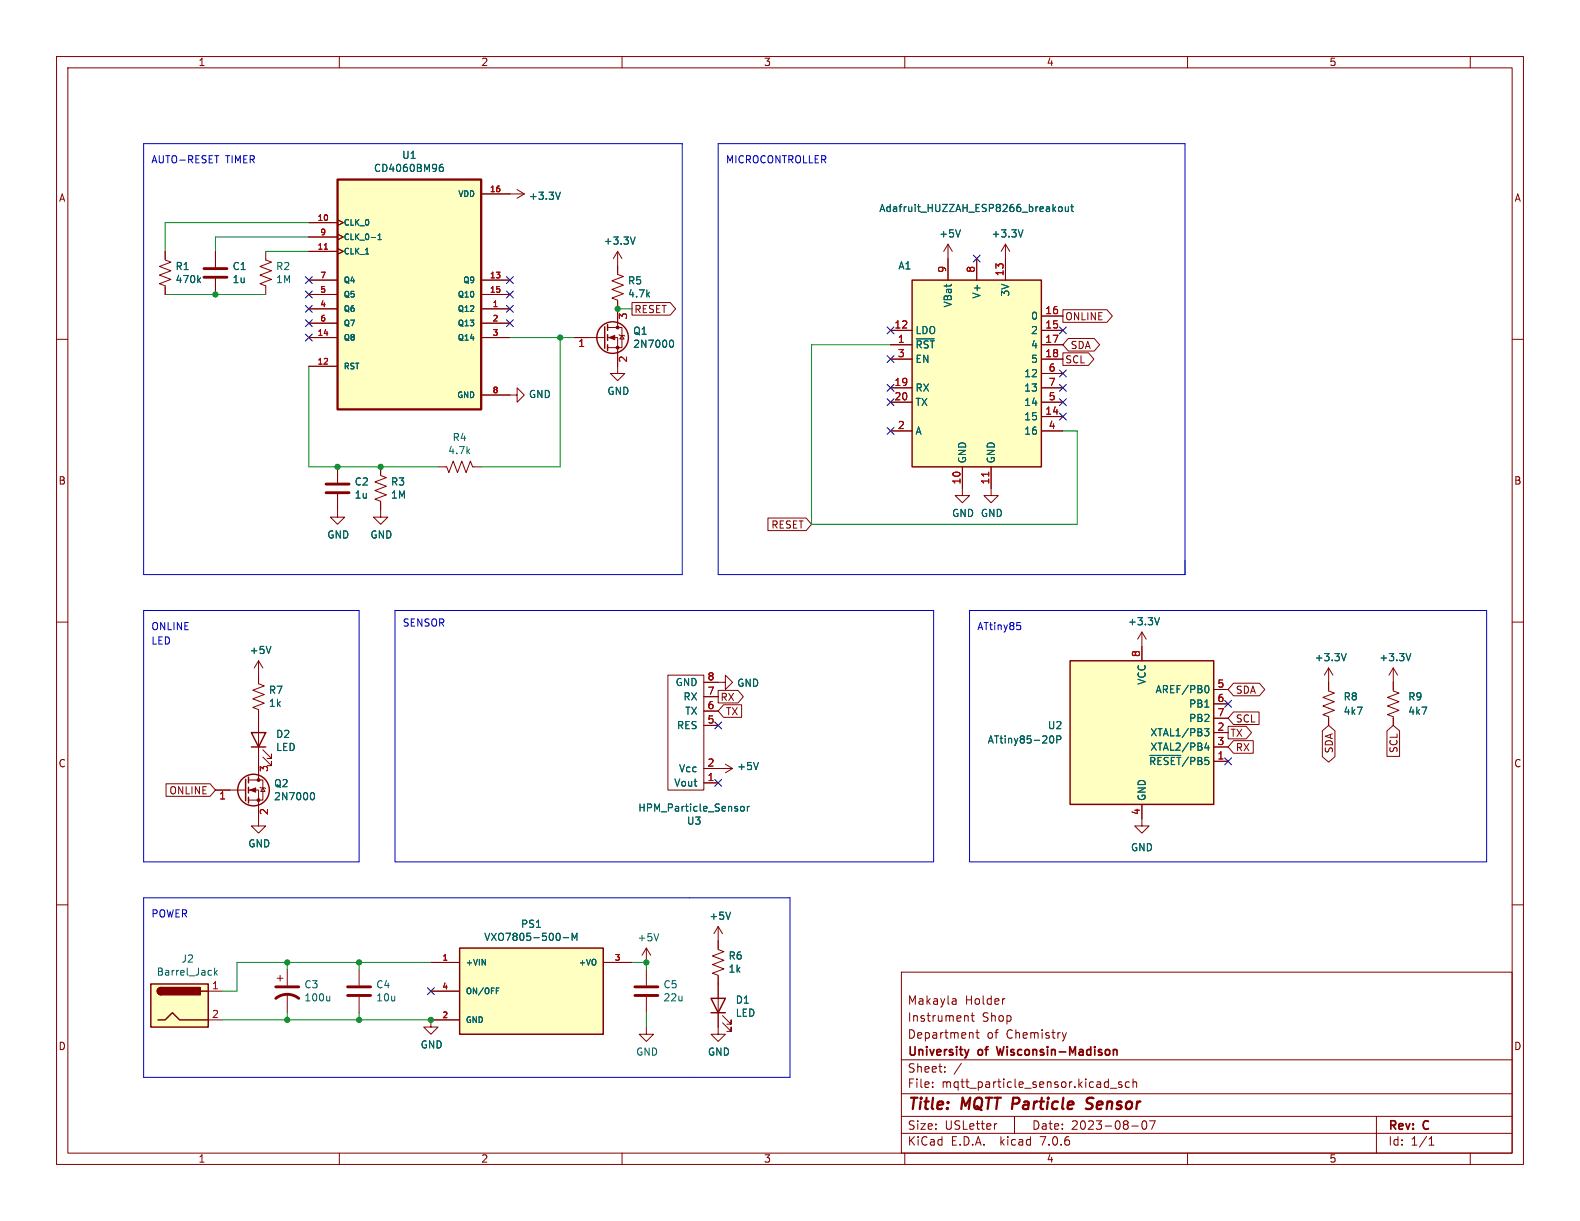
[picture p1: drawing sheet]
<svg xmlns="http://www.w3.org/2000/svg" width="279mm" height="216mm" viewBox="0 0 279 216" stroke-linecap="round" stroke-linejoin="round" font-family="sans-serif">
<g fill="none" stroke="#840000" stroke-width=".18">
<path d="M10 10h259.4v195.9h-259.4zM12 12h255.4v191.9h-255.4zM60 10v2M110 10v2M160 10v2M210 10v2M260 10v2M54.6 39.4h5.1M59.7 38.9l1 .5-1 .5M85.1 34.3h7.6M91.4 33.5l1.3 .8M92.7 34.3l-1.3 .8"/>
<path d="M10 60h2M29.2 44.5v1.5l1 .4-2 .7 2 .8-2 .7 2 .8-2 .8 1 .3v1.6M38.1 44.5v2.7M38.1 49.3v2.8M47 44.5v1.5l1 .4-2 .7 2 .8-2 .7 2 .8-2 .8 1 .3v1.6M54.6 59.7h5.1M54.6 54.6h5.1M54.6 44.5h5.1M54.6 49.5h5.1M54.6 52.1h5.1M54.6 57.2h5.1M54.6 41.9h5.1"/>
<path d="M59.7 43.9l1 .6-1 .5M59.7 41.4l1 .5-1 .5M85.1 59.7h5.1M85.1 54.6h5.1M85.1 49.5h5.1M85.1 52.1h5.1M85.1 57.2h5.1M101.6 59.7h5.3M107.4 59.7h1.8v6.3h1.3l-1.3 1.3-1.3-1.3h1.3M107.4 57.9h2.6v3.6h-2.6M109.2 44.5v4l1 .4-2 .8 2 .7-2 .8 2 .7-2 .8 1 .4v4.8M109.2 44.5l-.7 1.2"/>
<path d="M109.2 44.5l.8 1.2M109.5 59.2l.1 .1h.8l.1 .1M110 59.3l.4 .6h-.8zM111.8 53.5h6.7l1 1.1-1 1.1h-6.7zM157.5 58.4h3.8M167.6 43.2v6.3M167.6 43.2l-.7 1.3M167.6 43.2l.8 1.3M172.7 45.7v3.8M177.8 43.2v6.3M177.8 43.2l-.8 1.3M177.8 43.2l.8 1.3"/>
<path d="M184.1 58.4h3.9M184.1 55.9h3.9M188 54.8h7.7l1 1.1-1 1.1h-7.7zM188.9 59.8h4.6l.9 1.2-.9 1.1h-4.6l-.9-1.1zM267.4 60h2M54.6 64.8h5.1M85.1 69.9h6.3v-1.3l1.3 1.3-1.3 1.2v-1.2M157.5 61h3.8M157.5 63.5h3.8M157.5 68.6h3.8M157.5 76.2h3.8M157.5 71.1h3.8"/>
<path d="M184.1 61h3.9M184.1 73.7h3.9M184.1 63.5h3.9M184.1 68.6h3.9M184.1 76.2h3.9M184.1 71.1h3.9M184.1 66h3.9M188 62.4h4.5l.9 1.1-.9 1.1h-4.5zM59.7 87.4v4h1.3l-1.3 1.3-1.3-1.3h1.3M59.7 82.6v2.7M67.3 82.6v1.5l1 .4-2 .7 2 .8-2 .7 2 .8-2 .8 1 .3v2.8h1.3l-1.3 1.3-1.3-1.3h1.3M77.5 82.6h1.5l.4 1 .7-2.1 .8 2.1 .8-2.1 .7 2.1 .8-2.1 .4 1.1h1.5"/>
<path d="M135.8 91.6h6.8l.9 1.1-.9 1.1h-6.8zM170.2 82.6v5h1.2l-1.2 1.3-1.3-1.3h1.3M175.3 82.6v5h1.2l-1.2 1.3-1.3-1.3h1.3M10 110h2M45.7 116.8v4.1l1 .4-2 .7 2 .8-2 .8 2 .7-2 .8 1 .4v12.4M45.7 116.8l-.7 1.3M45.7 116.8l.8 1.3M118.1 119.4h6.4v20.3h-6.4zM201.9 111.8v5M201.9 111.8l-.7 1.2M201.9 111.8l.8 1.2M234.9 118.1v4.1l1.1 .4-2.1 .7 2.1 .8-2.1 .7 2.1 .8-2.1 .8 1 .3v1.6"/>
<path d="M234.9 118.1l-.7 1.3M234.9 118.1l.8 1.3M246.4 118.1v4.1l1 .4-2 .7 2 .8-2 .7 2 .8-2 .8 1 .3v1.6M246.4 118.1l-.8 1.3M246.4 118.1l.7 1.3M267.4 110h2M29.4 138.6h7.7l1 1.1-1 1.1h-7.7zM38.1 139.7h5.3M43.9 139.7h1.8v6.4h1.3l-1.3 1.2-1.3-1.2h1.3M43.9 137.9h2.6v3.6h-2.6M46 139.2l.1 .1h.8l.1 .1M46.5 139.3l.4 .7h-.8z"/>
<path d="M46.5 133.9l1.5 1.5v-.8v.8h-.8M46.5 132.6l1.5 1.5v-.7v.7h-.8M124.5 120.7h3.8v1.2l1.2-1.2-1.2-1.3v1.3M124.5 138.4h2.5M124.5 135.9h5M124.5 128.3h2.5M124.5 125.7h2.5M124.5 123.2h2.5M127 122.1h3.5l.9 1.1-.9 1.1h-3.5zM128 124.6h3.1v2.2h-3.1l-1-1.1zM128.3 135.1l1.2 .8M129.5 135.9l-1.2 .8"/>
<path d="M214.6 134.6h2.6M214.6 129.5h2.6M214.6 132.1h2.6M214.6 121.9h2.6M214.6 124.5h2.6M214.6 127h2.6M217.2 128.4h3.2l.9 1.1-.9 1.2h-3.2zM218.1 125.9h4.5v2.2h-4.5l-.9-1.1zM218.1 131h3.5v2.2h-3.5l-.9-1.1zM218.1 120.8h4.6l1 1.1-1 1.1h-4.6l-.9-1.1zM233.8 129.2l1.1-.9 1.2 .9v4.6l-1.2 1-1.1-1zM245.3 129.2l1.1-.9 1.1 .9v4.5h-2.2z"/>
<path d="M10 160h2M201.9 142.2v3.9h1.3l-1.3 1.2-1.2-1.2h1.2M267.4 160h2M36.8 175.3h2.6M49 173h1M49.5 172.5v1M50.8 171.5v2.7M50.8 175.8v3.3M63.5 171.5v2.7M63.5 176.3v2.8M76.2 170.2h5.1M76.2 175.3h5.1"/>
<path d="M106.7 170.2h5.1M114.3 167.6l-.8 1.3M114.3 167.6v2.6M114.3 171.5v2.7M114.3 176.3v2.8M114.3 167.6l.8 1.3M127 163.8v4.1l1 .4-2 .7 2 .8-2 .8 2 .7-2 .8 1 .4v10.4h1.3l-1.3 1.3-1.3-1.3h1.3M127 163.8l-.8 1.3M127 163.8l.8 1.3M127.8 179.6l1.5 1.5v-.8v.8h-.8M159.4 171.9h108v32h-108zM168.6 176.6l.4 .1 .1 .9"/>
<path d="M169.1 177.5l-.5 .1M169.1 176.9l-.5 .1M170.8 179.6l.3 .1 .1 .1v.8M171.7 179.6h.6M171.9 179.1v1.3l.4 .2M177.7 176.6l-.3 .1M36.8 180.3h2.6M81.3 180.3h-5.1v1.3h1.3l-1.3 1.3-1.3-1.3h1.3M114.3 181.6v1.3h1.3l-1.3 1.3-1.3-1.3h1.3M127.8 180.8l1.5 1.6v-.8v.8h-.8M159.4 197.4h108M159.4 193.4h108"/>
<path d="M159.4 187.4h108M164.9 192.1v.2M164.9 191.4v.1M167.1 189.4v.2M167.1 188.7v.1M170 188l-1.3 1.9M172 182.7l.1 .9M172.6 182.6h.5M172.8 182.1v1.3l.3 .2M176.3 198.7l-.3 .1M179.4 197.4v3M187.9 182.6l.3 1"/>
<path d="M188.2 183.6l-.1 .3M188.6 182.6l-.4 1M196.4 192.4h1.1M198.4 191.4l-.4-.1-.2 .2 .1 .2 .5 .2v.3h-.6M199.7 191.4l-.4-.1-.3 .3v.4l.1 .2h.6M200.1 199.1h1.2M200.4 191.4l.2-.1 .3 .1 .1 .9M200.4 190.8v1.5M202.1 198.3l.2-.1a.81 .81 0 0 1 .6 .6 .81 .81 0 0 1-.3 .8l-.2 .1a.81 .81 0 0 1-.3-1.4zM203.3 198.2h1l-.7 1.5M243.4 197.4v6.5M60 203.9v2"/>
<path d="M110 203.9v2M159.4 200.4h108M160 203.9v2M210 203.9v2M252.7 202.5h.9M252.7 201.4l.4-.4v1.5M260 203.9v2"/>
</g>
<path d="M193.1 195.9a.85 .85 0 0 1-1.1 .1M193.1 194.1l-.7 .1a.46 .46 0 0 0-.2 .5 .46 .46 0 0 0 .3 .4l.5 .1" fill="none" stroke="#840000" stroke-width=".4"/>
<path d="M171.3 185.6l-.3 1M176.2 185.1l.4 1.5M197.1 185.6h.4v.2v.8" fill="none" stroke="#840000" stroke-width=".3"/>
<g fill="none" stroke="#006464" stroke-width=".18">
<path d="M77.7 29.8l.2-.3 .4 .1 .1 .2v.3l-.2 .2h-.4l-.1-.2M78.3 29.1h-.4l-.2 .5M99.1 34l-.4 1.3M186.3 36.9l.4 .5M186.7 36.6l-.5 .4M187.2 36.7l.2-.1 .4 .1v.5l-.1 .1-.3 .1-.2-.1zM188.4 36.6v.7l.3 .1 .2-.1M188.9 36.6v.8M189.4 36.6h.4M189.5 36.1v1.1l.3 .2M35.1 49.5l.4 .5M35.5 49.1l-.5 .5"/>
<path d="M66.9 42.4h.5M66.9 41.6l.2-.2v1M112.3 41.9l-.4 1.3M162 59.9h3.2M169.8 40.6l-.4 1.3M180.9 40.6l-.4 1.3M118.6 60.2l.1-.1a.68 .68 0 0 1 .4 .7 .68 .68 0 0 1-.4 .6h-.1M47.9 114.3l-.4 1.3M205 109.2l-.4 1.3M238.1 115.6l-.5 1.2M249.5 115.6l-.4 1.2M134.1 134.8l-.4 1.3"/>
<path d="M185.8 130.2l.1-.1a.68 .68 0 0 1 .5 .7 .68 .68 0 0 1-.5 .6l-.1-.1M186.9 130.8l.6-.1 .1-.2-.1-.3-.6-.1v1.3M203.3 133.6h5.5M213 128.8h.8l-.4 .5 .3 .2v.5l-.2 .1h-.4M213.2 121.3l.2-.1a.68 .68 0 0 1 .4 .7 .68 .68 0 0 1-.4 .6l-.2-.1M213.4 131.3l-.3 .9h.7M213.7 131.8v.9M55.1 140.2h.1a.68 .68 0 0 1 .4 .6 .68 .68 0 0 1-.4 .6h-.1M131.1 142.6h.3l.2 .2v.4l-.2 .2h-.3l-.1-.2zM132.2 142.6v.8M132.5 142.6l-.3 .2M37.9 171.2v1.2"/>
<path d="M38.1 172l.3 .4M38.4 171.6l-.5 .5M58.3 176.1v.9M58.3 176.9l-.2 .1M87.8 175.2h.3M87.8 174.7h.5M99.6 165.8h1M101.2 166.3v-1.3l.4 .9 .4-.9v1.3M116.5 165.1l-.4 1.3M129.2 161.3l-.4 1.3"/>
</g>
<path d="M36.1 49h4M36.1 47.5h4M57.7 87.1h4M57.7 85.6h4M48.8 176.5a3.3 3.3 0 0 1 4 0M48.8 174.5h4M61.5 176h4M61.5 174.5h4M112.3 176h4M112.3 174.5h4" fill="none" stroke="#840000" stroke-width=".51"/>
<g fill="#ffffc2" stroke="#ffffc2" stroke-width=".18">
<path d="M189.2 116.8h25.4v25.4h-25.4z"/>
<path d="M161.3 49.5h22.8v33.1h-22.8z"/>
<path d="M81.3 167.6h25.4v15.3h-25.4z"/>
<path d="M26.7 174h10.1v7.6h-10.1z"/>
<path d="M59.7 31.8h25.4v40.6h-25.4z"/>
</g>
<g fill="none" stroke="#840000" stroke-width=".25">
<path d="M106.9 57.8v3.8M107.4 57.4v1M107.4 59.2v1M161.3 49.5h22.8v33.1h-22.8zM107.4 61v1M189.2 116.8h25.4v25.4h-25.4zM43.4 137.8v3.8M43.9 137.4v1M43.9 139.2v1M44.4 129.5h2.6l-1.3 2.6zM44.4 132.1h2.6M43.9 141v1"/>
<path d="M26.7 174h10.1v7.6h-10.1zM28.4 174.6a.64 .64 0 0 0-.6 .7 .64 .64 0 0 0 .6 .6M35.6 175.3h1.2M81.3 167.6h25.4v15.3h-25.4zM125.7 176.5h2.6l-1.3 2.6zM125.7 179.1h2.6M27.9 180.3h1.3l1.3-1.2 1.2 1.2h5.1"/>
<circle cx="108.3" cy="59.7" r="2.79"/>
<circle cx="44.8" cy="139.7" r="2.79"/>
</g>
<g fill="#840000" stroke="#840000" stroke-width=".18">
<path d="M107.7 59.7l1-.4v.8z"/>
<path d="M44.2 139.7l1-.4v.8z"/>
<circle cx="109.2" cy="61.5" r=".25"/>
<circle cx="109.2" cy="57.9" r=".25"/>
<circle cx="45.7" cy="141.5" r=".25"/>
<circle cx="45.7" cy="137.9" r=".25"/>
</g>
<path d="M57.3 44.1h.6M174.8 83.5v.7" fill="none" stroke="#a90000" stroke-width=".18"/>
<g fill="#840000" stroke="#840000" stroke-width=".25">
<path d="M28 174.8l.4-.2v1.3a.64 .64 0 0 1-.5-.4 .64 .64 0 0 1 .1-.7z"/>
<path d="M28.4 174.6h7v1.3h-7z"/>
</g>
<path d="M59.7 31.8h25.4v40.6h-25.4z" fill="none" stroke="#840000" stroke-width=".41"/>
<path d="M25.4 25.4h95.2v76.2h-95.2zM38 27.5h.7M127 25.4h82.5v76.2h-82.5zM25.4 108h38.1v44.4h-38.1zM69.8 108h95.3v44.4h-95.3zM171.4 108h91.5v44.4h-91.5zM179.8 110.1h.6M180 110.6h.3l.2 .2-.1 .5h-.4M25.4 158.8h114.3v31.7h-114.3z" fill="none" stroke="#0000c2" stroke-width=".18"/>
<g fill="none" stroke="#009600" stroke-width=".18">
<path d="M54.6 39.4h-25.4v5.1M29.2 52.1h17.8M47 44.5h7.6M54.6 41.9h-16.5v2.6M90.2 59.7h11.4M99.1 59.7v22.9h-14M109.2 54.6h2.6M54.6 64.8v17.8h22.9M157.5 61h-14v31.7h47v-16.5h-2.5M50.8 170.2v1.3M50.8 179.1v1.2M63.5 170.2v1.3"/>
<path d="M63.5 179.1v1.2M76.2 170.2h-34.3v5.1h-2.5M111.8 170.2h2.5v1.3M114.3 179.1v2.5M39.4 180.3h36.8"/>
</g>
<g fill="none" stroke="#000084" stroke-width=".18">
<path d="M54 54l1.2 1.2M54 59.1l1.2 1.2M54 56.5l1.2 1.3M54 48.9l1.2 1.2M54 51.5l1.2 1.2M55.2 54l-1.2 1.2M55.2 59.1l-1.2 1.2M55.2 56.5l-1.2 1.3M55.2 48.9l-1.2 1.2M55.2 51.5l-1.2 1.2M89.6 48.9l1.2 1.2M89.6 56.5l1.2 1.3"/>
<path d="M89.6 54l1.2 1.2M89.6 51.5l1.2 1.2M90.8 48.9l-1.2 1.2M90.8 56.5l-1.2 1.3M90.8 54l-1.2 1.2M90.8 51.5l-1.2 1.2M156.9 57.8l1.2 1.2M158.1 57.8l-1.2 1.2M172.1 45.1l1.2 1.2M173.3 45.1l-1.2 1.2M187.4 57.8l1.2 1.2M188.6 57.8l-1.2 1.2"/>
<path d="M156.9 70.5l1.2 1.2M156.9 75.6l1.2 1.2M156.9 68l1.2 1.2M156.9 62.9l1.2 1.2M158.1 70.5l-1.2 1.2M158.1 75.6l-1.2 1.2M158.1 68l-1.2 1.2M158.1 62.9l-1.2 1.2M187.4 73.1l1.2 1.2M187.4 65.4l1.2 1.2M187.4 68l1.2 1.2M187.4 70.5l1.2 1.2"/>
<path d="M188.6 73.1l-1.2 1.2M188.6 65.4l-1.2 1.2M188.6 68l-1.2 1.2M188.6 70.5l-1.2 1.2M126.4 127.7l1.2 1.2M126.4 137.8l1.2 1.2M127.6 127.7l-1.2 1.2M127.6 137.8l-1.2 1.2M216.6 123.9l1.2 1.2M216.6 134l1.2 1.2M217.8 123.9l-1.2 1.2M217.8 134l-1.2 1.2"/>
<path d="M75.6 174.7l1.2 1.2M76.8 174.7l-1.2 1.2"/>
</g>
<g fill="#009600" stroke="#009600" stroke-width=".18">
<circle cx="63.5" cy="180.3" r=".46"/>
<circle cx="76.2" cy="180.3" r=".46"/>
<circle cx="114.3" cy="170.2" r=".46"/>
<circle cx="109.2" cy="54.6" r=".46"/>
<circle cx="99.1" cy="59.7" r=".46"/>
<circle cx="59.7" cy="82.6" r=".46"/>
<circle cx="67.3" cy="82.6" r=".46"/>
<circle cx="38.1" cy="52.1" r=".46"/>
<circle cx="50.8" cy="180.3" r=".46"/>
<circle cx="50.8" cy="170.2" r=".46"/>
<circle cx="63.5" cy="170.2" r=".46"/>
</g>
<g font-size="2.8" fill="#840000">
<text x="160.4" y="196.8">Title:</text>
<text x="170.1" y="196.8">MQTT Particle</text>
<text x="193.8" y="196.8">Sensor</text>
</g>
<g font-size="2.1" fill="#840000">
<text x="160.4" y="177.9">Makayla</text>
<text x="170.6" y="177.9">Holder</text>
<text x="160.4" y="183.9">Department</text>
<text x="160.4" y="180.9">Instrument</text>
<text x="173.6" y="180.9">Shop</text>
<text x="174.5" y="183.9">of</text>
<text x="178" y="183.9">Chemistry</text>
<text x="160.4" y="189.9">Sheet:</text>
<text x="160.4" y="187.1">University</text>
<text x="173.1" y="187.1">of</text>
<text x="177" y="187.1">Wisconsin-Madison</text>
<text x="160.4" y="192.6">File:</text>
<text x="166.5" y="192.6">mqtt_particle_sensor.kicad_sch</text>
<text x="160.4" y="202.8">KiCad</text>
<text x="160.4" y="200">Size:</text>
<text x="167.1" y="200">USLetter</text>
<text x="168.1" y="202.8">E.D.A.</text>
<text x="177" y="202.8">kicad</text>
<text x="182.4" y="200">Date:</text>
<text x="184.2" y="202.8">7.0.6</text>
<text x="189.4" y="200">2023-08-07</text>
<text x="245.4" y="200.2">Rev:</text>
<text x="245.4" y="202.8">Id:</text>
<text x="249.5" y="202.8">1/1</text>
<text x="251.8" y="200.2">C</text>
</g>
<g font-size="1.8" fill="#840000">
<text x="35" y="11.9">1</text>
<text x="85" y="11.9">2</text>
<text x="135" y="11.9">3</text>
<text x="185" y="11.9">4</text>
<text x="235" y="11.9">5</text>
<text x="10.3" y="35.9">A</text>
<text x="267.7" y="35.9">A</text>
<text x="112.1" y="55.6">RESET</text>
<text x="188.3" y="56.8">ONLINE</text>
<text x="188.3" y="64.5">SCL</text>
<text x="189.2" y="61.9">SDA</text>
<text x="10.3" y="85.9">B</text>
<text x="267.7" y="85.9">B</text>
<text x="136.3" y="93.7">RESET</text>
<text x="127.3" y="124.1">RX</text>
<text x="218.4" y="122.9">SDA</text>
<text x="128.3" y="126.7">TX</text>
<text x="217.5" y="130.5">TX</text>
<text x="218.4" y="128">SCL</text>
<text x="10.3" y="135.9">C</text>
<text x="218.4" y="133">RX</text>
<text x="235.9" y="133.3" transform="rotate(-90 235.9 133.3)">SDA</text>
<text x="247.3" y="133.3" transform="rotate(-90 247.3 133.3)">SCL</text>
<text x="267.7" y="135.9">C</text>
<text x="29.9" y="140.7">ONLINE</text>
<text x="10.3" y="185.9">D</text>
<text x="267.7" y="185.9">D</text>
<text x="35" y="205.8">1</text>
<text x="85" y="205.8">2</text>
<text x="135" y="205.8">3</text>
<text x="185" y="205.8">4</text>
<text x="235" y="205.8">5</text>
</g>
<g font-size="1.8" fill="#0000c2">
<text x="26.7" y="29">AUTO-RESET</text>
<text x="39.9" y="29">TIMER</text>
<text x="128.3" y="29">MICROCONTROLLER</text>
<text x="26.7" y="111.5">ONLINE</text>
<text x="71.1" y="110.9">SENSOR</text>
<text x="172.7" y="111.5">ATtiny85</text>
<text x="26.7" y="114.1">LED</text>
<text x="26.7" y="162.3">POWER</text>
</g>
<g font-size="1.8" fill="#006464">
<text x="71" y="28.3">U1</text>
<text x="66" y="30.6">CD4060BM96</text>
<text x="93.4" y="35.5">+3.3V</text>
<text x="155.4" y="37.7">Adafruit_HUZZAH_ESP8266_breakout</text>
<text x="30.9" y="48">R1</text>
<text x="41" y="48">C1</text>
<text x="48.7" y="48">R2</text>
<text x="106.7" y="43.5">+3.3V</text>
<text x="158.8" y="47.9">A1</text>
<text x="166" y="42.2">+5V</text>
<text x="175.2" y="42.2">+3.3V</text>
<text x="30.9" y="50.3">470k</text>
<text x="41" y="50.3">1u</text>
<text x="48.7" y="50.3">1M</text>
<text x="111" y="50.5">R5</text>
<text x="111" y="52.8">4.7k</text>
<text x="173.6" y="52.9" transform="rotate(-90 173.6 52.9)">V+</text>
<text x="178.7" y="52.5" transform="rotate(-90 178.7 52.5)">3V</text>
<text x="111.9" y="59.4">Q1</text>
<text x="161.8" y="59.3">LDO</text>
<text x="168.5" y="54.5" transform="rotate(-90 168.5 54.5)">VBat</text>
<text x="182.2" y="59.3">2</text>
<text x="182.2" y="56.7">0</text>
<text x="111.9" y="61.7">2N7000</text>
<text x="161.8" y="61.8">~{RST}</text>
<text x="161.8" y="64.4">EN</text>
<text x="182.2" y="61.8">4</text>
<text x="182.2" y="64.4">5</text>
<text x="93.4" y="70.6">GND</text>
<text x="107.3" y="70">GND</text>
<text x="161.8" y="69.4">RX</text>
<text x="161.8" y="72">TX</text>
<text x="181" y="72">14</text>
<text x="181" y="66.9">12</text>
<text x="181" y="69.4">13</text>
<text x="161.8" y="77.1">A</text>
<text x="181" y="74.5">15</text>
<text x="181" y="77.1">16</text>
<text x="79.2" y="80.5">4.7k</text>
<text x="79.9" y="78.2">R4</text>
<text x="171" y="82" transform="rotate(-90 171 82)">GND</text>
<text x="176.1" y="82" transform="rotate(-90 176.1 82)">GND</text>
<text x="62.6" y="86.1">C2</text>
<text x="62.6" y="88.4">1u</text>
<text x="69" y="86.1">R3</text>
<text x="69" y="88.4">1M</text>
<text x="57.8" y="95.4">GND</text>
<text x="65.4" y="95.4">GND</text>
<text x="168.3" y="91.6">GND GND</text>
<text x="199.4" y="110.8">+3.3V</text>
<text x="44.1" y="115.8">+5V</text>
<text x="232.4" y="117.1">+3.3V</text>
<text x="243.8" y="117.1">+3.3V</text>
<text x="47.5" y="122.9">R7</text>
<text x="47.5" y="125.2">1k</text>
<text x="119.4" y="121.5">GND</text>
<text x="120.8" y="124.1">RX</text>
<text x="130.3" y="121.6">GND</text>
<text x="202.8" y="121.2" transform="rotate(-90 202.8 121.2)">VCC</text>
<text x="204.2" y="122.8">AREF/PB0</text>
<text x="210.2" y="125.3">PB1</text>
<text x="237.5" y="124.1">R8</text>
<text x="248.9" y="124.1">R9</text>
<text x="48.7" y="130.7">D2</text>
<text x="119.6" y="129.1">RES</text>
<text x="121.1" y="126.6">TX</text>
<text x="174.6" y="131.7">ATtiny85-20P</text>
<text x="185.2" y="129.1">U2</text>
<text x="203.3" y="130.4">XTAL1/PB3</text>
<text x="210.2" y="127.9">PB2</text>
<text x="237.5" y="126.6">4k7</text>
<text x="248.9" y="126.6">4k7</text>
<text x="48.7" y="133">LED</text>
<text x="120" y="136.8">Vcc</text>
<text x="130.3" y="136.4">+5V</text>
<text x="203.1" y="135.5">~{RESET}/PB5</text>
<text x="203.3" y="132.9">XTAL2/PB4</text>
<text x="48.4" y="139.4">Q2</text>
<text x="48.4" y="141.7">2N7000</text>
<text x="112.8" y="143.7">HPM_Particle_Sensor</text>
<text x="119.1" y="139.3">Vout</text>
<text x="202.8" y="141.7" transform="rotate(-90 202.8 141.7)">GND</text>
<text x="121.4" y="146">U3</text>
<text x="43.8" y="150">GND</text>
<text x="199.9" y="150.7">GND</text>
<text x="85.5" y="166.6">VXO7805-500-M</text>
<text x="92" y="164.3">PS1</text>
<text x="112.6" y="166.6">+5V</text>
<text x="125.3" y="162.8">+5V</text>
<text x="27.6" y="172.7">Barrel_Jack</text>
<text x="32" y="170.4">J2</text>
<text x="128.7" y="169.9">R6</text>
<text x="128.7" y="172.2">1k</text>
<text x="53.7" y="175">C3</text>
<text x="53.7" y="177.3">100u</text>
<text x="66.4" y="175">C4</text>
<text x="66.4" y="177.3">10u</text>
<text x="117.2" y="175">C5</text>
<text x="117.2" y="177.3">22u</text>
<text x="130" y="177.7">D1</text>
<text x="130" y="180">LED</text>
<text x="74.3" y="185.6">GND</text>
<text x="112.4" y="186.9">GND</text>
<text x="125.1" y="186.9">GND</text>
</g>
<g font-size="1.8" fill="#a90000">
<text x="167.4" y="48.3" transform="rotate(-90 167.4 48.3)">9</text>
<text x="172.5" y="48.3" transform="rotate(-90 172.5 48.3)">8</text>
<text x="177.5" y="48.9" transform="rotate(-90 177.5 48.9)">13</text>
<text x="111.2" y="56.6" transform="rotate(-90 111.2 56.6)">3</text>
<text x="158.1" y="58.2">12</text>
<text x="184.7" y="58.2">15</text>
<text x="184.7" y="55.6">16</text>
<text x="102.2" y="61.7">1</text>
<text x="111.2" y="64.2" transform="rotate(-90 111.2 64.2)">2</text>
<text x="158.7" y="60.7">1</text>
<text x="158.7" y="63.2">3</text>
<text x="184.7" y="60.7">17</text>
<text x="184.7" y="63.2">18</text>
<text x="185.3" y="65.8">6</text>
<text x="158.1" y="68.3">19</text>
<text x="158.1" y="70.9">20</text>
<text x="185.3" y="70.9">5</text>
<text x="185.3" y="68.3">7</text>
<text x="158.7" y="75.9">2</text>
<text x="184.7" y="73.4">14</text>
<text x="185.3" y="75.9">4</text>
<text x="169.9" y="85.8" transform="rotate(-90 169.9 85.8)">10</text>
<text x="175" y="85.8" transform="rotate(-90 175 85.8)">11</text>
<text x="201.7" y="116.3" transform="rotate(-90 201.7 116.3)">8</text>
<text x="125" y="125.5">6</text>
<text x="125" y="122.9">7</text>
<text x="125" y="120.4">8</text>
<text x="215.2" y="121.7">5</text>
<text x="215.2" y="124.2">6</text>
<text x="125" y="128">5</text>
<text x="215.2" y="129.3">2</text>
<text x="215.2" y="131.8">3</text>
<text x="215.2" y="126.7">7</text>
<text x="47.7" y="136.6" transform="rotate(-90 47.7 136.6)">3</text>
<text x="125" y="135.6">2</text>
<text x="215.2" y="134.4">1</text>
<text x="38.7" y="141.7">1</text>
<text x="125" y="138.2">1</text>
<text x="47.7" y="144.2" transform="rotate(-90 47.7 144.2)">2</text>
<text x="201.7" y="144.2" transform="rotate(-90 201.7 144.2)">4</text>
<text x="37.4" y="175">1</text>
<text x="37.4" y="180.1">2</text>
</g>
<g font-size="1.4" fill="#006464">
<text x="80.9" y="35">VDD</text>
<text x="60.7" y="40.1">CLK_0</text>
<text x="60.7" y="45.2">CLK_1</text>
<text x="60.7" y="42.6">CLK_0-1</text>
<text x="60.7" y="52.8">Q5</text>
<text x="60.7" y="50.3">Q4</text>
<text x="80.8" y="52.8">Q10</text>
<text x="81.8" y="50.3">Q9</text>
<text x="60.7" y="55.3">Q6</text>
<text x="60.7" y="57.9">Q7</text>
<text x="80.8" y="55.3">Q12</text>
<text x="80.8" y="57.9">Q13</text>
<text x="60.7" y="65.5">RST</text>
<text x="60.7" y="60.4">Q8</text>
<text x="80.8" y="60.4">Q14</text>
<text x="80.7" y="70.6">GND</text>
<text x="82.3" y="170.9">+VIN</text>
<text x="102.2" y="170.9">+VO</text>
<text x="82.3" y="176">ON/OFF</text>
<text x="82.3" y="181.1">GND</text>
</g>
<g font-size="1.4" fill="#a90000">
<text x="86.5" y="34">16</text>
<text x="56.1" y="39.1">10</text>
<text x="56.5" y="41.7">9</text>
<text x="56.1" y="44.2">11</text>
<text x="56.5" y="51.8">5</text>
<text x="56.5" y="49.3">7</text>
<text x="86.5" y="49.3">13</text>
<text x="86.5" y="51.8">15</text>
<text x="56.1" y="59.4">14</text>
<text x="56.5" y="54.4">4</text>
<text x="56.5" y="56.9">6</text>
<text x="87" y="54.4">1</text>
<text x="87" y="56.9">2</text>
<text x="87" y="59.4">3</text>
<text x="56.1" y="64.5">12</text>
<text x="87" y="69.6">8</text>
<text x="78.1" y="169.9">1</text>
<text x="108.6" y="169.9">3</text>
<text x="78.1" y="175">4</text>
<text x="78.1" y="180.1">2</text>
</g>
</svg>
